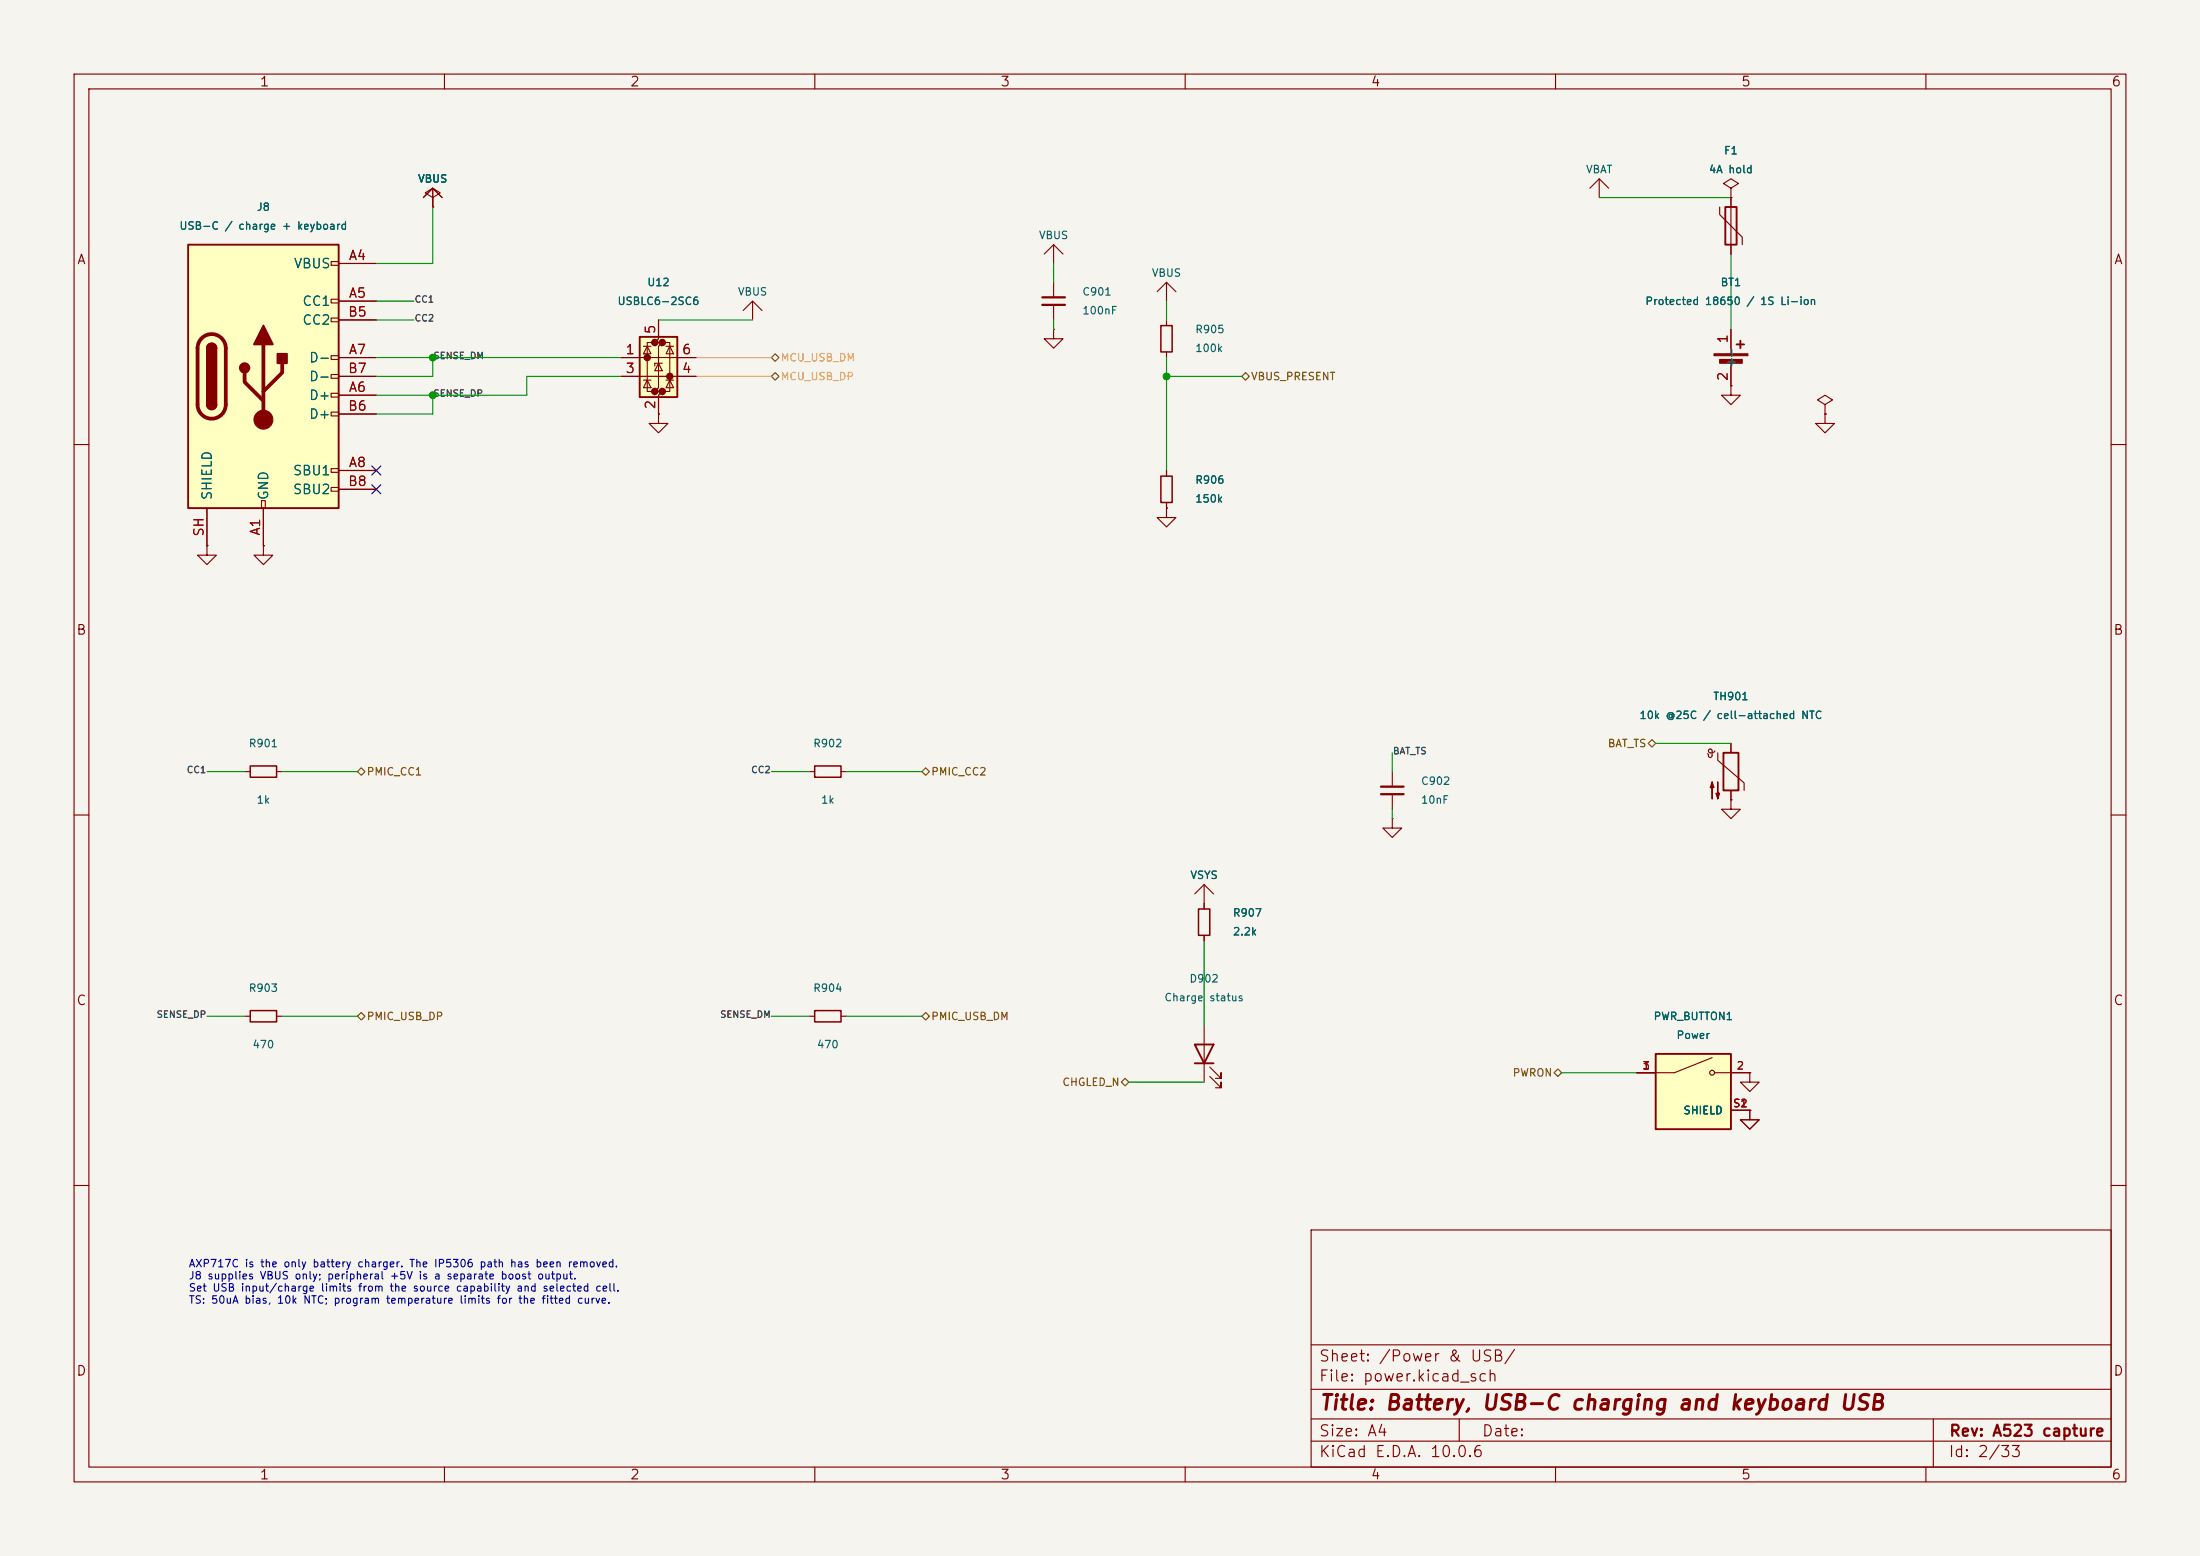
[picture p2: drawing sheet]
<svg xmlns="http://www.w3.org/2000/svg" width="297mm" height="210mm" viewBox="0 0 297 210" stroke-linecap="round" stroke-linejoin="round" font-family="sans-serif">
<path d="M0 0h297v210h-297z" fill="#f5f4ef" stroke="#f5f4ef" stroke-width=".14"/>
<g fill="none" stroke="#840000" stroke-width=".15">
<path d="M10 10h277v190h-277zM12 12h273v186h-273zM60 10v2M110 10v2M160 10v2M210 10v2M260 10v2M141 34.3l1.2-1.3 1.3 1.3M142.2 33v2.6M142.2 38.1v2M156.2 39.4l1.3-1.3 1.2 1.3M157.5 38.1v2.5"/>
<path d="M100.3 41.9l1.3-1.3 1.3 1.3M101.6 40.6v2.6M142.2 44.5v1.2h1.3l-1.3 1.3-1.2-1.3h1.2M142.2 44.5h.1M142.2 41.1v2.1M157.5 43.2v.7M157.5 47.5v.8M233.7 52.1v1.2h1.2l-1.2 1.3-1.3-1.3h1.3M233.7 52.1h.1M233.7 44.5v3.3M233.7 48.8v3.3M246.4 54.6l1-.6-1-.7-1 .7 1 .6v1.3"/>
<path d="M246.4 55.9h.1M246.4 55.9v1.3h1.2l-1.2 1.2-1.3-1.2h1.3M10 60h2M27.9 73.7v1.2h1.3l-1.3 1.3-1.2-1.3h1.2M27.9 73.7h.1M35.6 73.7v1.2h1.2l-1.2 1.3-1.3-1.3h1.3M35.6 73.7h.1M157.5 68.6v1.3h1.2l-1.2 1.2-1.3-1.2h1.3M157.5 68.6h.1M157.5 63.5v.8M157.5 67.8v.8M285 60h2"/>
<path d="M10 110h2M33 104.1h.8M37.3 104.1h.8M109.2 104.1h.8M113.5 104.1h.8M162.6 119.4v3.3M188 110.5v1.3h1.2l-1.2 1.2-1.3-1.2h1.3M188 110.5h.1M188 104.1v2.1M188 107.2v2M230.5 101.7l.1 .1v.2M230.6 101.3l.1-.1 .2-.1 .2 .1v.1v.8l-.3 .1-.2-.2"/>
<path d="M230.6 101.3l.2 .3a.59 .59 0 0 0 .7-.3M231.9 101.6v1l3.6 3.1v1M233.7 108v1.2h1.2l-1.2 1.3-1.3-1.3h1.3M233.7 108h.1M233.7 100.3v1.3M233.7 106.7v1.3M285 110h2M109.2 137.2h.8M113.5 137.2h.8M161.3 120.7l1.3-1.3 1.2 1.3M162.6 126.2v.8M162.6 138.4v7.7"/>
<path d="M163.3 145.3l1.5 1.5v-.7v.7h-.7M163.3 144l1.5 1.5v-.7v.7h-.7M236.2 144.8v1.3h1.3l-1.3 1.2-1.3-1.2h1.3M236.2 144.8h.1M10 160h2M177 166h108v32h-108zM285 160h2M60 198v2M110 198v2M160 198v2M177 194.5h108M177 191.5h108"/>
<path d="M177 187.5h108M177 181.5h108M197 191.5v3M210 198v2M260 198v2M261 191.5v6.5"/>
</g>
<path d="M156.7 43.9h1.5v3.6h-1.5zM156.7 64.3h1.5v3.5h-1.5zM33.8 103.4h3.5v1.5h-3.5zM110 103.4h3.5v1.5h-3.5zM110 136.4h3.5v1.5h-3.5zM161.8 122.7h1.5v3.5h-1.5z" fill="none" stroke="#840000" stroke-width=".2"/>
<path d="M140.7 40.1h3.1M140.7 41.1h3.1M186.4 106.2h3.1M186.4 107.2h3.1" fill="none" stroke="#840000" stroke-width=".3"/>
<path d="M234.4 46.5h1.1M234.9 46v1M232.7 101.6h2v5.1h-2zM161.3 141h2.5l-1.2 2.5zM161.3 143.5h2.5" fill="none" stroke="#840000" stroke-width=".25"/>
<g fill="#840000" stroke="#840000" stroke-width=".15">
<path d="M231.1 105.5l.3 .8h-.5l.2-.8v2.3z"/>
<path d="M231.9 105.5v2.3l-.3-.7h.6l-.3 .7z"/>
<path d="M231.4 47.8h4.6v.2h-4.6z"/>
<path d="M232.2 48.5h3v.5h-3z"/>
</g>
<path d="M223.5 142.2h10.2v10.2h-10.2z" fill="#ffffc2"/>
<path d="M232.9 27.9h1.5v5.1h-1.5zM223.5 142.2h10.2v10.2h-10.2z" fill="none" stroke="#840000" stroke-width=".25"/>
<g fill="none" stroke="#840000" stroke-width=".15">
<path d="M214.6 25.4l1.3-1.3 1.3 1.3M215.9 24.1v2.6M232.2 27.9v1.1l3 3v1M233.7 25.4l1-.6-1-.7-1 .7 1 .6v1.3M233.7 26.7h.1M233.7 26.7v7.6M33 137.2h.8M37.3 137.2h.8M231.1 142.7l-5 2.1h-5.1M231.5 144.8h4.7M233.7 149.9h2.5M236.2 149.9v1.2h1.3l-1.3 1.3-1.3-1.3h1.3"/>
<path d="M236.2 149.9h.1"/>
<circle cx="231.1" cy="144.8" r=".33"/>
</g>
<path d="M33.8 136.4h3.5v1.5h-3.5z" fill="none" stroke="#840000" stroke-width=".2"/>
<path d="M86.4 45.5h5v8.1h-5z" fill="#ffffc2"/>
<g fill="#840000" stroke="#840000" stroke-width=".51">
<circle cx="87.4" cy="48.3" r=".25"/>
<circle cx="88.4" cy="46.2" r=".25"/>
<circle cx="88.4" cy="52.8" r=".25"/>
<circle cx="89.4" cy="46.2" r=".25"/>
<circle cx="89.4" cy="52.8" r=".25"/>
<circle cx="90.4" cy="50.8" r=".25"/>
</g>
<g fill="none" stroke="#840000" stroke-width=".15">
<path d="M83.8 48.3h10.2M83.8 50.8h10.2M86.9 51.3h1M86.9 46.7h1M87.4 46.7l.5 1.1h-1zM87.4 51.3l.5 1h-1zM88.4 46.2h-1v6.6h1M88.9 43.2v2.5l-.5 .5h1l-.5 .5v5.6l-.5 .5h1l-.5 .5v2.6M88.9 49l.5 1h-1zM89.4 49h-1v.4M89.4 46.2h1v6.6h-1M89.9 51.3h1"/>
<path d="M89.9 46.7h1M90.4 46.7l.5 1.1h-1zM90.4 51.3l.5 1h-1z"/>
</g>
<path d="M86.4 45.5h5v8.1h-5z" fill="none" stroke="#840000" stroke-width=".25"/>
<path d="M25.4 33h20.3v35.6h-20.3z" fill="#ffffc2"/>
<g fill="none" stroke="#840000" stroke-width=".15">
<path d="M44.7 35.3h1v.5h-1zM45.7 35.6h5.1M57.1 26.7l1.3-1.3 1.3 1.3M58.4 26.7l1-.7-1-.6-1 .6 1 .7v1.2M58.4 27.9h.1M58.4 25.4v2.5M233.7 26.7h.1M233.7 26.7v1.2M233.7 33v1.3M44.7 40.4h1v.5h-1zM44.7 42.9h1v.5h-1zM44.7 48h1v.5h-1z"/>
<path d="M44.7 50.5h1v.6h-1zM44.7 53.1h1v.5h-1zM44.7 55.6h1v.5h-1zM45.7 40.6h5.1M45.7 53.3h5.1M45.7 48.3h5.1M45.7 43.2h5.1M45.7 55.9h5.1M45.7 50.8h5.1M83.8 48.3h2.6M83.8 50.8h2.6M88.9 55.9v1.3h1.3l-1.3 1.2-1.3-1.2h1.3"/>
<path d="M88.9 55.9h.1M88.9 43.2v2.5M88.9 53.3v2.6M91.4 48.3h2.6M91.4 50.8h2.6M233.7 52.1h.1M233.7 44.5v2.5M233.7 49.5v2.6M246.4 55.9h.1M27.9 73.7h.1M27.9 68.6v5.1M35.3 67.6h.5v1h-.5z"/>
<path d="M35.6 73.7h.1M35.6 68.6v5.1M44.7 63.2h1v.6h-1zM44.7 65.8h1v.5h-1zM45.7 63.5h5.1M45.7 66h5.1M157.5 68.6h.1M157.5 63.5v.8M157.5 67.8v.8M233.7 108h.1M233.7 100.3v1.3M233.7 106.7v1.3"/>
<path d="M162.6 121.9v.8M162.6 126.2v.8M221 144.8h2.5M233.7 144.8h2.5M233.7 149.9h2.5M236.2 144.8h.1M236.2 149.9h.1"/>
</g>
<path d="M25.4 33h20.3v35.6h-20.3zM27.9 47a.64 .64 0 0 1 .7-.6 .64 .64 0 0 1 .6 .6M27.9 54.6a.64 .64 0 0 0 .7 .6 .64 .64 0 0 0 .6-.6" fill="none" stroke="#840000" stroke-width=".25"/>
<path d="M27.2 45.7a1.9 1.9 0 0 1 2.1-.5 1.9 1.9 0 0 1 1.2 1.8v7.6a1.91 1.91 0 0 1-1.9 1.9 1.91 1.91 0 0 1-1.9-1.9v-7.6a1.9 1.9 0 0 1 .5-1.3zM33 50.3v1.3l2.6 2.5M35.6 46.5v10.1M38.1 49v1.3l-2.5 2.5" fill="none" stroke="#840000" stroke-width=".51"/>
<g fill="#840000" stroke="#840000" stroke-width=".25">
<path d="M27.9 47h1.3v7.6h-1.3z"/>
<path d="M28.1 46.5a.64 .64 0 0 1 .7-.1 .64 .64 0 0 1 .4 .6h-1.3z"/>
<path d="M27.9 54.6h1.3a.64 .64 0 0 1-.6 .6 .64 .64 0 0 1-.7-.6z"/>
<path d="M35.6 43.9l1.2 2.6h-2.5z"/>
<path d="M37.5 47.8h1.2v1.2h-1.2z"/>
<circle cx="33" cy="49.7" r=".63"/>
</g>
<circle cx="35.6" cy="56.6" r="1.27" fill="#840000" stroke="#840000" stroke-width=".15"/>
<path d="M104.1 48.3l.5-.5 .6 .5-.6 .5zM104.6 50.3l.6 .5-.6 .5-.5-.5zM167.6 50.8l.5-.5 .6 .5-.6 .5zM48.3 104.1l.5-.5 .5 .5-.5 .5zM124.5 104.1l.5-.5 .5 .5-.5 .5zM222.5 100.3l.5-.5 .5 .5-.5 .5zM48.3 137.2l.5-.5 .5 .5-.5 .5zM124.5 137.2l.5-.5 .5 .5-.5 .5zM151.4 146.1l.5-.6 .5 .6-.5 .5zM209.8 144.8l.5-.5 .5 .5-.5 .5z" fill="none" stroke="#725600" stroke-width=".15"/>
<g fill="none" stroke="#009600" stroke-width=".15">
<path d="M58.4 27.9v7.7h-7.6M142.2 35.6v2.5M215.9 26.7h17.8M233.7 34.3v10.2M50.8 43.2h5.1M50.8 48.3h33M50.8 40.6h5.1M58.4 48.3v2.5h-7.6M58.4 53.3v2.6h-7.6M83.8 50.8h-12.7v2.5h-20.3M88.9 43.2h12.7M142.2 43.2v1.3"/>
<path d="M157.5 50.8h10.1M157.5 40.6v2.6M157.5 48.3v15.2M27.9 104.1h5.1M38.1 104.1h10.2M104.1 104.1h5.1M114.3 104.1h10.2M188 101.6v2.5M188 109.2v1.3M223.5 100.3h10.2M27.9 137.2h5.1M38.1 137.2h10.2"/>
<path d="M104.1 137.2h5.1M114.3 137.2h10.2M162.6 127v11.4M152.4 146.1h10.2M210.8 144.8h10.2"/>
</g>
<path d="M94 50.8h10.1M94 48.3h10.1" fill="none" stroke="#ffa829" stroke-width=".15"/>
<path d="M50.2 62.9l1.2 1.2M50.2 65.4l1.2 1.2M51.4 62.9l-1.2 1.2M51.4 65.4l-1.2 1.2" fill="none" stroke="#000084" stroke-width=".15"/>
<g fill="#009600" stroke="#009600" stroke-width=".14">
<circle cx="58.4" cy="53.3" r=".46"/>
<circle cx="58.4" cy="48.3" r=".46"/>
<circle cx="157.5" cy="50.8" r=".46"/>
</g>
<text font-size="2" fill="#840000" x="178" y="190.8">Title: Battery, USB-C charging and keyboard USB</text>
<g font-size="1.5" fill="#840000">
<text x="178" y="184.1">Sheet: /Power &amp; USB/</text>
<text x="178" y="186.8">File: power.kicad_sch</text>
<text x="178" y="197">KiCad E.D.A. 10.0.6</text>
<text x="178" y="194.2">Size: A4</text>
<text x="200" y="194.2">Date:</text>
<text x="263" y="197">Id: 2/33</text>
<text x="263" y="194.2">Rev: A523 capture</text>
</g>
<g font-size="1.3" fill="#840000">
<text x="35" y="12">1</text>
<text x="85" y="12">2</text>
<text x="135" y="12">3</text>
<text x="185" y="12">4</text>
<text x="235" y="12">5</text>
<text x="285" y="12">6</text>
<text x="10.3" y="36">A</text>
<text x="285.3" y="36">A</text>
<text x="10.2" y="86">B</text>
<text x="285.2" y="86">B</text>
<text x="10.2" y="136">C</text>
<text x="285.2" y="136">C</text>
<text x="10.2" y="186">D</text>
<text x="285.2" y="186">D</text>
<text x="35" y="200">1</text>
<text x="85" y="200">2</text>
<text x="135" y="200">3</text>
<text x="185" y="200">4</text>
<text x="235" y="200">5</text>
<text x="285" y="200">6</text>
</g>
<g font-size="1.3" fill="#a90000">
<text x="47" y="35.4">A4</text>
<text x="47" y="40.5">A5</text>
<text x="46.9" y="43">B5</text>
<text x="88.8" y="45.2" transform="rotate(-90 88.8 45.2)">5</text>
<text x="233.5" y="46.5" transform="rotate(-90 233.5 46.5)">1</text>
<text x="46.9" y="50.7">B7</text>
<text x="47" y="53.2">A6</text>
<text x="47" y="48.1">A7</text>
<text x="84.4" y="48.1">1</text>
<text x="84.4" y="50.7">3</text>
<text x="92" y="50.7">4</text>
<text x="92" y="48.1">6</text>
<text x="233.5" y="51.5" transform="rotate(-90 233.5 51.5)">2</text>
<text x="46.9" y="55.7">B6</text>
<text x="88.8" y="55.3" transform="rotate(-90 88.8 55.3)">2</text>
<text x="46.9" y="65.9">B8</text>
<text x="47" y="63.4">A8</text>
<text x="27.8" y="72.5" transform="rotate(-90 27.8 72.5)">SH</text>
<text x="35.4" y="72.4" transform="rotate(-90 35.4 72.4)">A1</text>
</g>
<g font-size="1.3" fill="#006464">
<text x="39.6" y="36.5">VBUS</text>
<text x="40.7" y="41.6">CC1</text>
<text x="40.7" y="44.1">CC2</text>
<text x="41.6" y="49.2">D-</text>
<text x="41.6" y="51.8">D-</text>
<text x="234.6" y="49.8" transform="rotate(-90 234.6 49.8)">+</text>
<text x="234.6" y="48.5" transform="rotate(-90 234.6 48.5)">-</text>
<text x="41.6" y="54.3">D+</text>
<text x="41.6" y="56.8">D+</text>
<text x="39.5" y="64.5">SBU1</text>
<text x="28.9" y="67.6" transform="rotate(-90 28.9 67.6)">SHIELD</text>
<text x="36.5" y="67.6" transform="rotate(-90 36.5 67.6)">GND</text>
<text x="39.5" y="67">SBU2</text>
</g>
<g font-size="1" fill="#006464">
<text x="214" y="23.6">VBAT</text>
<text x="230.6" y="23.6">4A hold</text>
<text x="232.7" y="21.1">F1</text>
<text x="34.6" y="28.7">J8</text>
<text x="56.4" y="24.9">VBUS</text>
<text x="24.1" y="31.2">USB-C / charge + keyboard</text>
<text x="140.2" y="32.5">VBUS</text>
<text x="83.3" y="41.4">USBLC6-2SC6</text>
<text x="87.3" y="38.9">U12</text>
<text x="99.5" y="40.1">VBUS</text>
<text x="146" y="40.1">C901</text>
<text x="155.4" y="37.6">VBUS</text>
<text x="222" y="41.4">Protected 18650 / 1S Li-ion</text>
<text x="232.2" y="38.9">BT1</text>
<text x="146" y="42.7">100nF</text>
<text x="161.3" y="45.2">R905</text>
<text x="161.3" y="47.8">100k</text>
<text x="161.3" y="65.5">R906</text>
<text x="161.3" y="68.1">150k</text>
<text x="231.2" y="94.7">TH901</text>
<text x="33.5" y="101.1">R901</text>
<text x="109.7" y="101.1">R902</text>
<text x="221.2" y="97.3">10k @25C / cell-attached NTC</text>
<text x="191.8" y="106.2">C902</text>
<text x="34.6" y="108.7">1k</text>
<text x="110.8" y="108.7">1k</text>
<text x="191.8" y="108.7">10nF</text>
<text x="160.6" y="118.9">VSYS</text>
<text x="166.4" y="124">R907</text>
<text x="166.4" y="126.5">2.2k</text>
<text x="33.5" y="134.1">R903</text>
<text x="109.7" y="134.1">R904</text>
<text x="157.1" y="135.4">Charge</text>
<text x="160.5" y="132.8">D902</text>
<text x="163.2" y="135.4">status</text>
<text x="223.2" y="137.9">PWR_BUTTON1</text>
<text x="34" y="141.7">470</text>
<text x="110.2" y="141.7">470</text>
<text x="226.2" y="140.5">Power</text>
<text x="227.2" y="150.6">SHIELD</text>
</g>
<g font-size="1" fill="#ffa829">
<text x="105.3" y="49">MCU_USB_DM</text>
<text x="105.3" y="51.6">MCU_USB_DP</text>
</g>
<g font-size="1" fill="#725600">
<text x="168.8" y="51.6">VBUS_PRESENT</text>
<text x="217" y="101.1">BAT_TS</text>
<text x="49.4" y="104.9">PMIC_CC1</text>
<text x="125.6" y="104.9">PMIC_CC2</text>
<text x="49.4" y="137.9">PMIC_USB_DP</text>
<text x="125.6" y="137.9">PMIC_USB_DM</text>
<text x="143.3" y="146.8">CHGLED_N</text>
<text x="204.1" y="145.5">PWRON</text>
</g>
<g font-size="1" fill="#a90000">
<text x="221.7" y="144.6">1</text>
<text x="221.7" y="144.6">3</text>
<text x="233.9" y="149.7">S1</text>
<text x="234.4" y="144.6">2</text>
<text x="234.8" y="149.7">2</text>
</g>
<g font-size="1" fill="#0000c2">
<text x="25.4" y="171.3">AXP717C is the only battery charger. The IP5306 path has been removed.</text>
<text x="25.4" y="172.9">J8 supplies VBUS only; peripheral +5V is a separate boost output.</text>
<text x="25.4" y="174.6">Set USB input/charge limits from the source capability and selected cell.</text>
<text x="25.4" y="176.2">TS: 50uA bias, 10k NTC; program temperature limits for the fitted curve.</text>
</g>
<g font-size=".9" fill="#0f0f0f">
<text x="55.9" y="41.1">CC1</text>
<text x="55.9" y="43.6">CC2</text>
<text x="58.4" y="48.7">SENSE_DM</text>
<text x="58.4" y="53.8">SENSE_DP</text>
<text x="25.1" y="104.6">CC1</text>
<text x="101.3" y="104.6">CC2</text>
<text x="188" y="102">BAT_TS</text>
<text x="21.1" y="137.6">SENSE_DP</text>
<text x="97.1" y="137.6">SENSE_DM</text>
</g>
</svg>
